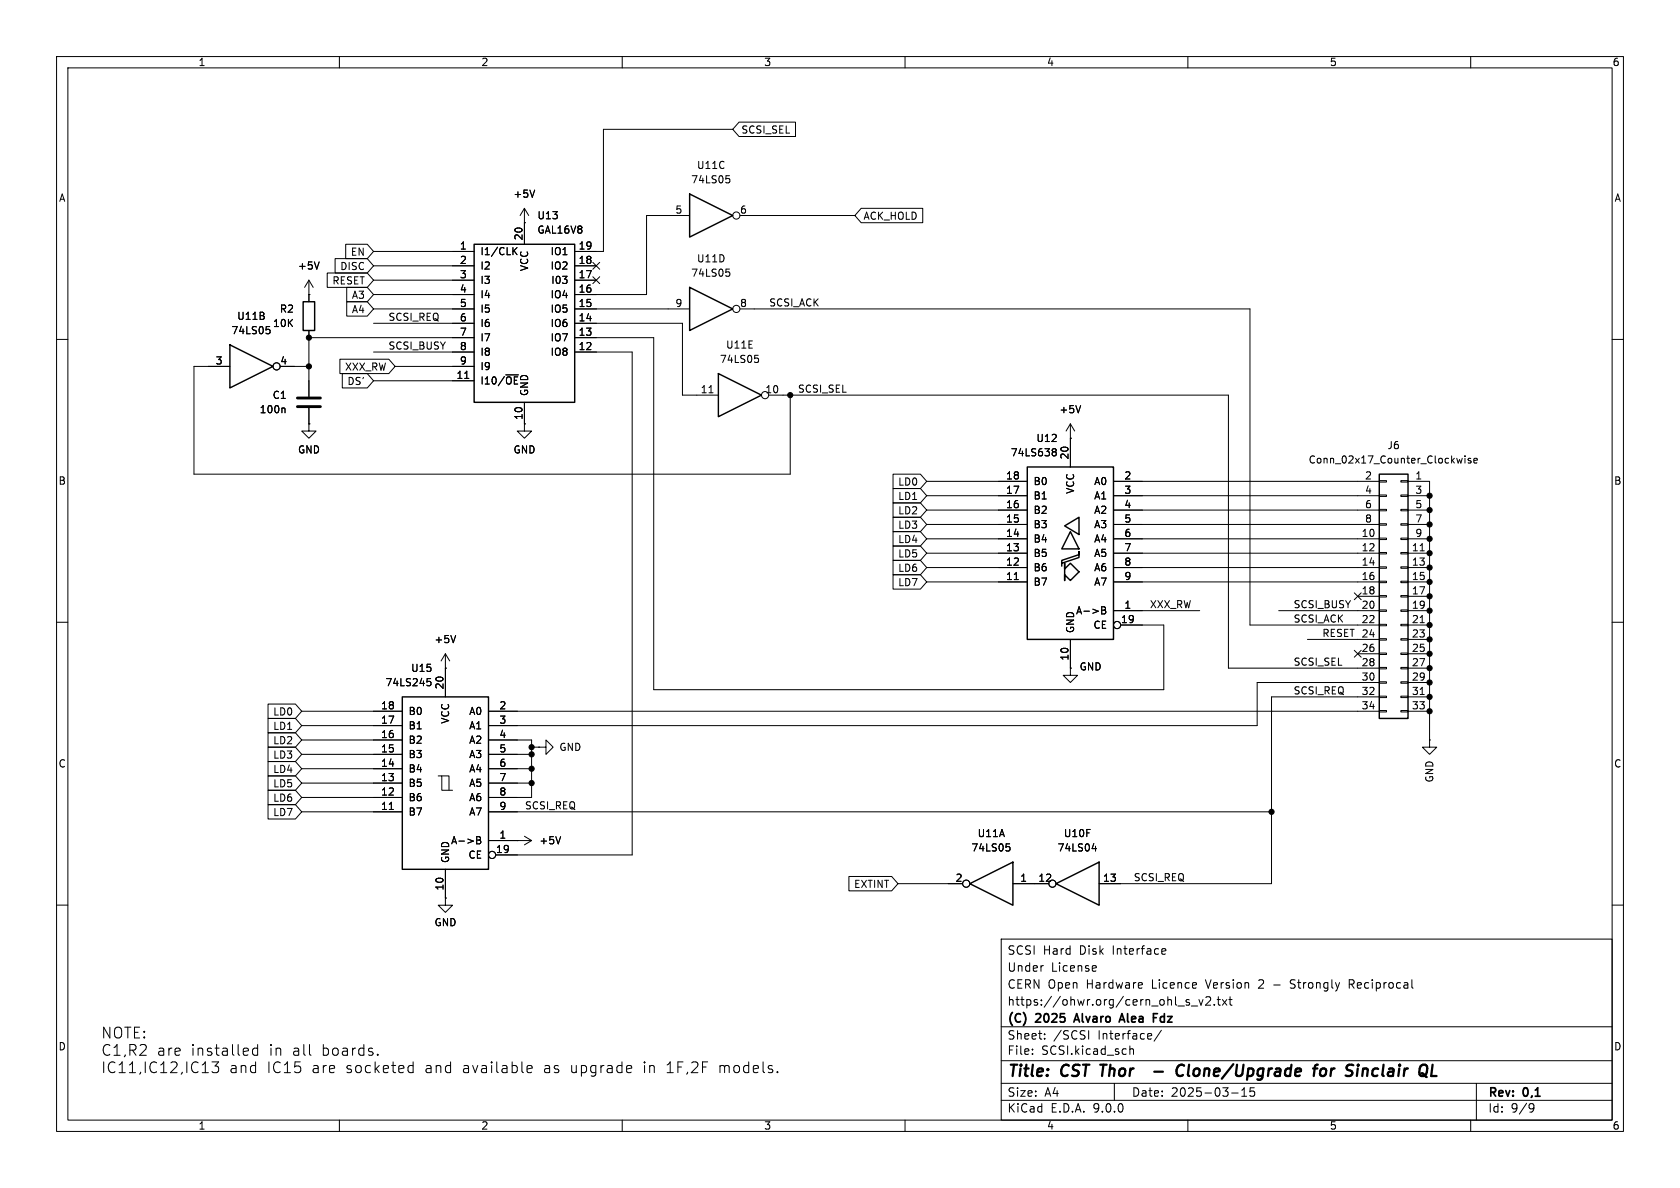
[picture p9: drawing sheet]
<svg xmlns="http://www.w3.org/2000/svg" width="297mm" height="210mm" viewBox="0 0 297 210" stroke-linecap="round" stroke-linejoin="round" font-family="sans-serif">
<g fill="none" stroke="#000" stroke-width=".18">
<path d="M10 10h277v190h-277zM12 12h273v186h-273zM60 10v2M110 10v2M160 10v2M210 10v2M260 10v2M92.7 39.4h.1M92.7 36.8l-.8 1.3M92.7 36.8l.8 1.3M92.7 36.8v6.4M94.5 33.6l-.4 1.3"/>
<path d="M121.9 38.1h-7.6v14h-12.7M128.4 31.1h.6M128.5 31.5h.3l.2 .3v.4l-.5 .1M129.5 22.9h-22.8v21.6h-5.1M130.7 21.6h9.9v2.5h-9.9l-1.2-1.2zM130.8 38.1h20.3M152.2 36.8h10.9v2.6h-10.9l-1.1-1.3zM47.1 57.7h.6M47.2 58.2h.3l.2 .3-.1 .4-.4 .1M54.6 52.1h.1M54.6 49.5v3.8M54.6 58.4v11.7"/>
<path d="M54.6 49.5l-.8 1.3M54.6 49.5l.8 1.3M54.6 59.7h29.2M56.4 46.3l-.4 1.3M57.8 48.3h7.1l1.1 1.2-1.1 1.3h-7.1zM59.2 45.7h5.7l1.1 1.3-1.1 1.3h-5.7zM61.1 43.2h3.8l1.1 1.3-1.1 1.2h-3.8zM61.3 50.8h3.6l1.1 1.3-1.1 1.2h-3.6zM61.3 53.3h3.6l1.1 1.3-1.1 1.3h-3.6zM66 44.5h17.8M66 47h17.8M66 49.5h17.8"/>
<path d="M66 52.1h17.8M66 54.6h17.8M66 57.2h17.8M90.9 44.3l.5 .7M91.4 43.8l-.7 .7M101.6 47h3.8M101.6 49.5h3.8M101.6 54.6h20.3M101.6 57.2h19v12.7h6.4M101.6 59.7h14v62.2h90.1v-11.4h-7.6M104.8 48.9l1.2 1.2M104.8 46.4l1.2 1.2"/>
<path d="M106 48.9l-1.2 1.2M106 46.4l-1.2 1.2M128.4 47.6h.6M128.5 48.1h.3l.2 .2v.4l-.5 .1M130.8 54.6h90.2v55.9h22.8M10 60h2M40.6 64.8h-6.3v19h105.4v-13.9M49.5 64.8h5.1M50.2 72.1l.2 .2v.7M54.6 74.9v1.3h1.3l-1.3 1.3-1.3-1.3h1.3M54.6 74.9h.1M54.6 72.1v2.8"/>
<path d="M60.1 63.5h8.6l1.1 1.3-1.1 1.2h-8.6zM60.5 66h4.4l1.1 1.3-1.1 1.3h-4.4zM66 62.2h17.8M66 67.3h17.8M69.8 64.8h14M82.2 66.9h.7M92.7 74.9v1.3h1.3l-1.3 1.3-1.3-1.3h1.3M92.7 74.9h.1M92.7 71.1v3.8M101.6 62.2h10.2v88.9h-24.2M125.3 69.4h.8M133.4 62.8h.6"/>
<path d="M133.6 63.3h.3l.2 .2-.1 .5-.4 .1M135.9 69.9h81.3v48.2h26.6M186.1 79.8l.1 .1M186.1 79.4l.4-.1 .2 .1v.2l-.2 .3M186.2 79.9h.3M186.2 79.9h-.1M186.5 79.9l.2 .2v.4l-.2 .1-.4-.1M189.2 77.5h.1M189.2 74.9l-.7 1.3M189.2 74.9l.8 1.3M189.2 74.9v7.7M191 71.7l-.4 1.3"/>
<path d="M285 60h2M157.9 88.9h4.8l1.1 1.3-1.1 1.2h-4.8zM157.9 83.8h4.8l1.1 1.3-1.1 1.3h-4.8zM157.9 86.4h4.8l1.1 1.2-1.1 1.3h-4.8zM157.9 99.1h4.8l1.1 1.2-1.1 1.3h-4.8zM157.9 91.4h4.8l1.1 1.3-1.1 1.3h-4.8zM157.9 96.5h4.8l1.1 1.3-1.1 1.3h-4.8zM157.9 94h4.8l1.1 1.3-1.1 1.2h-4.8zM163.8 85.1h17.8M163.8 87.6h17.8M163.8 90.2h17.8M163.8 92.7h17.8"/>
<path d="M163.8 95.3h17.8M163.8 97.8h17.8M196.8 85.1h47M196.8 87.6h47M196.8 90.2h47M196.8 92.7h47M196.8 95.3h47M196.8 97.8h47M243.8 85h1.3v.2h-1.3zM243.8 87.5h1.3v.3h-1.3zM243.8 90h1.3v.3h-1.3zM243.8 92.6h1.3v.2h-1.3z"/>
<path d="M243.8 95.1h1.3v.3h-1.3zM243.8 97.7h1.3v.2h-1.3zM247.6 85h1.3v.2h-1.3zM247.6 87.5h1.3v.3h-1.3zM247.6 90h1.3v.3h-1.3zM247.6 92.6h1.3v.2h-1.3zM247.6 95.1h1.3v.3h-1.3zM247.6 97.7h1.3v.2h-1.3zM248.9 85.1h3.8v45.7M248.9 87.6h3.8M248.9 90.2h3.8M248.9 92.7h3.8"/>
<path d="M248.9 95.3h3.8M248.9 97.8h3.8M251.1 97.4h.7M258.5 81l-.2 .9-.3-.6M259 80.6v.1M259 81v.9M260 81.1l-.3-.1-.2 .2 .1 .2 .4 .1v.3h-.5M260.6 81.4l.6-.1-.1-.2-.4-.1-.1 .2v.6h.5M10 110h2M75.5 120h.6M78.7 118.1h.1M78.7 115.6v7.6"/>
<path d="M78.7 115.6l-.7 1.2M78.7 115.6l.8 1.2M80.6 112.3l-.5 1.3M157.9 101.6h4.8l1.1 1.3-1.1 1.2h-4.8zM163.8 100.3h17.8M163.8 102.9h17.8M179.3 102.5h.7M189.2 118.1v1.3h1.3l-1.3 1.3-1.2-1.3h1.2M189.2 118.1h.1M189.2 113v5.1M194.8 107.3h.4l.2 .2-.2 .4 .2 .1 .1 .3-.3 .2h-.4zM194.8 107.9h.4"/>
<path d="M196.8 100.3h47M196.8 102.9h47M196.8 108h15.3M226.1 108h17.7M231.1 113h12.7M239.4 115l1.2 1.2M239.4 104.8l1.2 1.2M240 105.4h3.8M240 115.6h3.8M240.6 115l-1.2 1.2M240.6 104.8l-1.2 1.2M243.8 100.2h1.3v.3h-1.3z"/>
<path d="M243.8 102.7h1.3v.3h-1.3zM243.8 105.3h1.3v.2h-1.3zM243.8 107.8h1.3v.3h-1.3zM243.8 110.4h1.3v.2h-1.3zM243.8 112.9h1.3v.3h-1.3zM243.8 115.4h1.3v.3h-1.3zM243.8 118h1.3v.2h-1.3zM247.6 100.2h1.3v.3h-1.3zM247.6 102.7h1.3v.3h-1.3zM247.6 105.3h1.3v.2h-1.3zM247.6 107.8h1.3v.3h-1.3zM247.6 110.4h1.3v.2h-1.3z"/>
<path d="M247.6 112.9h1.3v.3h-1.3zM247.6 115.4h1.3v.3h-1.3zM247.6 118h1.3v.2h-1.3zM248.9 100.3h3.8M248.9 102.9h3.8M248.9 108h3.8M248.9 110.5h3.8M248.9 105.4h3.8M248.9 113h3.8M248.9 115.6h3.8M248.9 118.1h3.8M251.1 110.1h.7"/>
<path d="M285 110h2M47.4 134.6h4.8l1.1 1.3-1.1 1.3h-4.8zM47.4 139.7h4.8l1.1 1.3-1.1 1.2h-4.8zM47.4 124.5h4.8l1.1 1.2-1.1 1.3h-4.8zM47.4 137.2h4.8l1.1 1.2-1.1 1.3h-4.8zM47.4 132.1h4.8l1.1 1.3-1.1 1.2h-4.8zM47.4 127h4.8l1.1 1.3-1.1 1.2h-4.8zM47.4 129.5h4.8l1.1 1.3-1.1 1.3h-4.8zM53.3 125.7h17.8M53.3 128.3h17.8M53.3 130.8h17.8M53.3 133.4h17.8"/>
<path d="M53.3 135.9h17.8M53.3 138.4h17.8M75.6 120.4h.4l.2 .3-.1 .5h-.5M77.5 137.2h.6v2.5h1.9M78.1 137.2h1.3v2.5M86.4 125.7h157.4M86.4 130.8h7.6v10.2h-7.6M86.4 133.4h7.6M86.4 135.9h7.6M86.4 138.4h7.6M94 132.1h1.2M95.2 132.1h1.3v-1.3l1.3 1.3-1.3 1.3v-1.3"/>
<path d="M95.2 132.1h.1M243.8 120.5h1.3v.3h-1.3zM243.8 123.1h1.3v.2h-1.3zM243.8 125.6h1.3v.3h-1.3zM243.8 120.7h-21.6v7.6h-135.8M243.8 123.2h-19v33h-30.5M247.6 120.5h1.3v.3h-1.3zM247.6 123.1h1.3v.2h-1.3zM247.6 125.6h1.3v.3h-1.3zM248.9 125.7h3.8M248.9 120.7h3.8M248.9 123.2h3.8"/>
<path d="M251.1 122.8h.7M252.7 130.8v1.3h1.3l-1.3 1.3-1.2-1.3h1.2M252.7 130.8h.1M47.4 142.2h4.8l1.1 1.3-1.1 1.3h-4.8zM53.3 141h17.8M53.3 143.5h17.8M68.8 143.1h.7M78.7 158.8v1.2h1.3l-1.3 1.3-1.2-1.3h1.2M78.7 158.8h.1M78.7 153.7v5.1M84.3 147.9h.4l.2 .2-.2 .4 .2 .1 .1 .3-.2 .3h-.5zM84.3 148.5h.4"/>
<path d="M86.4 148.6h7.6M86.4 143.5h138.4M91.4 148.6h.1M92.7 147.8l1.3 .8M94 148.6l-1.3 .8M99.1 147.9l-.4 1.3M150.1 154.9h7.5l1.1 1.3-1.1 1.3h-7.5zM158.7 156.2h11.5M177.9 149.2h.6M178 149.7h.3l.3 .2-.1 .4-.5 .1M179.1 156.2h6.3M193.1 150h.8"/>
<path d="M193.7 149.6v.8M10 160h2M177 166h108v32h-108zM184.3 170.7h.2M193.6 170.7l.2 .4-.7 .1M193.7 171.6l-.1 .1M201.7 173.7l.3 .4-.8 .1M201.9 174.6l-.2 .1M205.6 167.7l.4 .1 .1 .3-.7 .1M206 168.6l-.4 .1M209.9 177.2l.3 .1 .1 .2-.2 .2h-.3M209.9 176.7l.3 .1"/>
<path d="M210.6 177.8h1.1M212 176.7l.3 1 .4-1M213.2 176.3l.5-.1 .3 .1v.3l-.9 1.1h.9M214.7 177.6v.1M215.2 176.7h.5M215.4 176.2v1.3l.3 .2M216.1 176.7l.8 1M216.9 176.7l-.8 1M217.2 176.7h.6M217.5 176.2v1.3l.3 .2M228.1 174.6l.2 .1M228.2 173.3l-.1 .2 .1 .3"/>
<path d="M238.5 174h.6M239.1 173.2h-.6v1.5M249.7 174.6l.1 .1M285 160h2M38.7 187.7l-.7 .7a.52 .52 0 0 1 .7 .4v.5l-.2 .2-.8 .1-.2-.2M45.5 184.6v2M45.5 185.4l-.5-.1-.4 .3v.6l.2 .3 .2 .1 .5-.1M60 198v2M66.8 186.4l.1 .1-.1 .1M66.8 186.4l-.1 .1 .1 .1M66.8 186.4v.2M72.5 188.3l.5 .1"/>
<path d="M73 189.5l-.5 .1M73 187.7v1.9M93.2 189.3l.2 .3 .6-.1M93.2 188.6l.2-.3h.4l.3 .3v.2l-.9 .2M110 198v2M111.6 188.4l.1 .4-.9 .2M160 198v2M177 194.5h108M177 191.5h108M177 187.5h108M177 181.5h108M182.5 186.3v.1"/>
<path d="M182.5 185.5v.1M184.7 183.6v.1M184.7 182.8v.1M192.5 182.2v1.5M197 191.5v3M199.7 184.9v1.5M199.7 185.5l.3-.1 .3 .1 .1 .9M205.3 182.1l-1.3 2M210 198v2M217.7 193.2h1.2M219.5 193.8h.9M219.5 192.7l.5-.4v1.5"/>
<path d="M221 192.3v.7l.2-.1h.5l.1 .6-.3 .3-.5-.1M260 198v2M261 191.5v6.5M271.2 195.4a1 1 0 0 1-.5 1.2h-.2M271.2 195.7l-.3 .3h-.3"/>
<circle cx="130.2" cy="38.1" r=".63"/>
<circle cx="130.2" cy="54.6" r=".63"/>
<circle cx="48.9" cy="64.8" r=".63"/>
<circle cx="135.3" cy="69.8" r=".63"/>
<circle cx="197.5" cy="110.5" r=".63"/>
<circle cx="87" cy="151.1" r=".63"/>
<circle cx="170.8" cy="156.2" r=".63"/>
<circle cx="186.1" cy="156.2" r=".63"/>
</g>
<path d="M204.1 189.4h1.5M209.3 188.4a.88 .88 0 0 0-1 0 .88 .88 0 0 0-.3 1 .69 .69 0 0 0 .3 .7 .69 .69 0 0 0 .8-.1M210.2 188.2l-.2 1.7 .3 .3M232.1 188.9h.8M233 188.2l-.4 .1-.1 .2-.2 1.7M233.5 189.1a.52 .52 0 0 1 .6-.2 .52 .52 0 0 1 .4 .4l-.1 .5a.55 .55 0 0 1-.5 .4 .55 .55 0 0 1-.6-.4zM235.4 188.9l-.2 1.3M235.8 188.9l-.5 .4M241.3 188.9l.4 .1 .1 .2-.1 1" fill="none" stroke="#000" stroke-width=".4"/>
<path d="M190.3 179.2l-.5 1.5M203.9 179.9h.5M203.9 179.2h.7M205.2 179.8v.7M190 180.3h.7M197.8 180.7l.5-1.5 .5 1.5M198 180.3h.7" fill="none" stroke="#000" stroke-width=".3"/>
<g fill="none" stroke="#000" stroke-width=".25">
<path d="M121.9 34.3l7.6 3.8-7.6 3.8zM53.6 53.3h2v5.1h-2zM83.8 43.2h17.8v27.9h-17.8zM121.9 50.8l7.6 3.8-7.6 3.8zM40.6 61l7.7 3.8-7.7 3.8zM127 66l7.6 3.9-7.6 3.8zM181.6 82.6h15.2v30.4h-15.2zM187.7 99.6l3.1-1v-1.1v.5l-3.1 1.1v1M188.2 93l2.6-1.6v3.1zM188.2 99.6v1l1-1 1.6 1.5-1.6 1.5-1-1v1zM189.2 94l1.6 3h-3.1zM243.8 83.8h5.1v43.2h-5.1z"/>
<path d="M71.1 123.2h15.3v30.5h-15.3zM171.4 156.2l7.7-3.8v7.6zM186.7 156.2l7.6-3.8v7.6z"/>
</g>
<path d="M52.6 71.9h4M52.6 70.4h4" fill="none" stroke="#000" stroke-width=".51"/>
<g fill="#000" stroke="#000" stroke-width=".18">
<circle cx="54.6" cy="59.7" r=".46"/>
<circle cx="54.6" cy="64.8" r=".46"/>
<circle cx="139.7" cy="69.9" r=".46"/>
<circle cx="252.7" cy="90.2" r=".46"/>
<circle cx="252.7" cy="95.3" r=".46"/>
<circle cx="252.7" cy="92.7" r=".46"/>
<circle cx="252.7" cy="87.6" r=".46"/>
<circle cx="252.7" cy="97.8" r=".46"/>
<circle cx="252.7" cy="108" r=".46"/>
<circle cx="252.7" cy="102.9" r=".46"/>
<circle cx="252.7" cy="105.4" r=".46"/>
<circle cx="252.7" cy="115.6" r=".46"/>
<circle cx="252.7" cy="100.3" r=".46"/>
<circle cx="252.7" cy="110.5" r=".46"/>
<circle cx="252.7" cy="118.1" r=".46"/>
<circle cx="252.7" cy="113" r=".46"/>
<circle cx="94" cy="135.9" r=".46"/>
<circle cx="94" cy="138.4" r=".46"/>
<circle cx="94" cy="133.4" r=".46"/>
<circle cx="94" cy="132.1" r=".46"/>
<circle cx="252.7" cy="123.2" r=".46"/>
<circle cx="252.7" cy="120.7" r=".46"/>
<circle cx="252.7" cy="125.7" r=".46"/>
<circle cx="224.8" cy="143.5" r=".46"/>
</g>
<g font-size="2.8">
<text x="178" y="190.9">Title:</text>
<text x="187.7" y="190.9">CST Thor</text>
<text x="211.2" y="190.9">Clone/Upgrade</text>
<text x="236.3" y="190.9">for</text>
<text x="242.8" y="190.9">Sinclair</text>
</g>
<g font-size="2.7">
<text x="17.8" y="183.8">NOTE:</text>
<text x="17.8" y="186.9">C1,R2</text>
<text x="17.8" y="189.9">IC11,IC12,IC13</text>
<text x="27.7" y="186.9">are</text>
<text x="33.7" y="186.9">installed</text>
<text x="40.4" y="189.9">and</text>
<text x="47.1" y="189.9">IC15</text>
<text x="47.6" y="186.9">in</text>
<text x="51.7" y="186.9">all</text>
<text x="55.1" y="189.9">are</text>
<text x="57" y="186.9">boards.</text>
<text x="61.2" y="189.9">socketed</text>
<text x="75.2" y="189.9">and</text>
<text x="81.9" y="189.9">available</text>
<text x="96.3" y="189.9">as</text>
<text x="101.1" y="189.9">upgrade</text>
<text x="114.1" y="189.9">in</text>
<text x="118.2" y="189.9">1F,2F</text>
<text x="127.6" y="189.9">models.</text>
</g>
<g font-size="2.1">
<text x="178" y="172">Under</text>
<text x="178" y="169">SCSI</text>
<text x="184.4" y="169">Hard</text>
<text x="185.8" y="172">License</text>
<text x="190.9" y="169">Disk</text>
<text x="196.8" y="169">Interface</text>
<text x="178" y="178">https://ohwr.org/cern_ohl_s_v2.txt</text>
<text x="178" y="175">CERN Open</text>
<text x="192.1" y="175">Hardware</text>
<text x="203.8" y="175">Licence</text>
<text x="213.5" y="175">Version</text>
<text x="222.9" y="175">2</text>
<text x="225.7" y="175">-</text>
<text x="228.8" y="175">Strongly</text>
<text x="239.3" y="175">Reciprocal</text>
<text x="178" y="184">Sheet:</text>
<text x="178" y="181.2">(C)</text>
<text x="183.2" y="181.2">2025</text>
<text x="186.2" y="184">/SCSI</text>
<text x="190.7" y="181.2">Alvaro</text>
<text x="194.2" y="184">Interface/</text>
<text x="199.3" y="181.2">Alea</text>
<text x="205.8" y="181.2">Fdz</text>
<text x="178" y="186.7">File:</text>
<text x="184.1" y="186.7">SCSI.kicad_sch</text>
<text x="178" y="196.9">KiCad</text>
<text x="178" y="194.1">Size:</text>
<text x="184.7" y="194.1">A4</text>
<text x="185.7" y="196.9">E.D.A.</text>
<text x="193.3" y="196.9">9.0.0</text>
<text x="200" y="194.1">Date:</text>
<text x="207" y="194.1">2025-03-15</text>
<text x="263" y="194.3">Rev:</text>
<text x="263" y="196.9">Id:</text>
<text x="267.1" y="196.9">9/9</text>
<text x="269.4" y="194.3">0,1</text>
</g>
<g font-size="1.8">
<text x="35" y="11.9">1</text>
<text x="85" y="11.9">2</text>
<text x="135" y="11.9">3</text>
<text x="185" y="11.9">4</text>
<text x="235" y="11.9">5</text>
<text x="285" y="11.9">6</text>
<text x="131" y="23.8">SCSI_SEL</text>
<text x="10.3" y="35.9">A</text>
<text x="90.7" y="35.2">+5V</text>
<text x="122.1" y="32.6">74LS05</text>
<text x="123.1" y="30.1">U11C</text>
<text x="285.3" y="35.9">A</text>
<text x="94.9" y="39">U13</text>
<text x="94.9" y="41.5">GAL16V8</text>
<text x="119.3" y="37.8">5</text>
<text x="130.7" y="37.8">6</text>
<text x="152.6" y="39.1">ACK_HOLD</text>
<text x="52.6" y="47.9">+5V</text>
<text x="60.1" y="47.9">DISC</text>
<text x="61.9" y="45.4">EN</text>
<text x="81.2" y="44.2">1</text>
<text x="81.2" y="46.7">2</text>
<text x="84.8" y="45.3">I1/CLK</text>
<text x="84.8" y="47.9">I2</text>
<text x="92.5" y="42.6" transform="rotate(-90 92.5 42.6)">20</text>
<text x="97.2" y="45.3">IO1</text>
<text x="97.2" y="47.9">IO2</text>
<text x="102.2" y="44.2">19</text>
<text x="102.2" y="46.7">18</text>
<text x="123.1" y="46.6">U11D</text>
<text x="58.7" y="50.5">RESET</text>
<text x="62.1" y="53">A3</text>
<text x="81.2" y="49.3">3</text>
<text x="81.2" y="51.8">4</text>
<text x="84.8" y="50.4">I3</text>
<text x="84.8" y="52.9">I4</text>
<text x="93.6" y="48" transform="rotate(-90 93.6 48)">VCC</text>
<text x="97.2" y="52.9">IO4</text>
<text x="97.4" y="50.4">I03</text>
<text x="102.2" y="49.3">17</text>
<text x="102.2" y="51.8">16</text>
<text x="122.1" y="49.1">74LS05</text>
<text x="40.8" y="59.3">74LS05</text>
<text x="41.8" y="56.7">U11B</text>
<text x="48.2" y="58">10K</text>
<text x="49.4" y="55.5">R2</text>
<text x="62.1" y="55.6">A4</text>
<text x="68.6" y="56.8">SCSI_REQ</text>
<text x="81.2" y="54.4">5</text>
<text x="81.2" y="56.9">6</text>
<text x="81.2" y="59.4">7</text>
<text x="84.8" y="55.5">I5</text>
<text x="84.8" y="58">I6</text>
<text x="97.2" y="55.5">IO5</text>
<text x="97.2" y="58">IO6</text>
<text x="102.2" y="54.4">15</text>
<text x="102.2" y="56.9">14</text>
<text x="102.2" y="59.4">13</text>
<text x="119.3" y="54.4">9</text>
<text x="130.7" y="54.4">8</text>
<text x="135.9" y="54.3">SCSI_ACK</text>
<text x="38" y="64.5">3</text>
<text x="49.5" y="64.5">4</text>
<text x="60.9" y="65.7">XXX_RW</text>
<text x="68.6" y="61.9">SCSI_BUSY</text>
<text x="81.2" y="62">8</text>
<text x="81.2" y="64.5">9</text>
<text x="84.8" y="60.6">I7</text>
<text x="84.8" y="63.1">I8</text>
<text x="84.8" y="65.6">I9</text>
<text x="97.2" y="60.6">IO7</text>
<text x="97.2" y="63.1">IO8</text>
<text x="102.2" y="62">12</text>
<text x="127.2" y="64.4">74LS05</text>
<text x="128.3" y="61.8">U11E</text>
<text x="48.1" y="70.7">C1</text>
<text x="61.3" y="68.3">DS'</text>
<text x="80.6" y="67.1">11</text>
<text x="84.8" y="68.2">I10/~{OE}</text>
<text x="93.6" y="70.1" transform="rotate(-90 93.6 70.1)">GND</text>
<text x="123.8" y="69.6">11</text>
<text x="135.2" y="69.6">10</text>
<text x="141" y="69.5">SCSI_SEL</text>
<text x="45.8" y="73.3">100n</text>
<text x="92.5" y="74.3" transform="rotate(-90 92.5 74.3)">10</text>
<text x="187.2" y="73.3">+5V</text>
<text x="52.6" y="80.4">GND</text>
<text x="90.7" y="80.4">GND</text>
<text x="178.6" y="80.9">74LS638</text>
<text x="183.1" y="78.3">U12</text>
<text x="189" y="81.3" transform="rotate(-90 189 81.3)">20</text>
<text x="231.3" y="82.1">Conn_02x17_Counter_Clockwise</text>
<text x="245.2" y="79.6">J6</text>
<text x="10.3" y="85.9">B</text>
<text x="158.7" y="86">LD0</text>
<text x="158.7" y="88.6">LD1</text>
<text x="177.8" y="84.8">18</text>
<text x="177.8" y="87.4">17</text>
<text x="177.8" y="89.9">16</text>
<text x="182.6" y="86">B0</text>
<text x="182.6" y="88.5">B1</text>
<text x="190.1" y="87.4" transform="rotate(-90 190.1 87.4)">VCC</text>
<text x="193.3" y="86">A0</text>
<text x="193.3" y="88.5">A1</text>
<text x="198.7" y="84.8">2</text>
<text x="198.7" y="87.4">3</text>
<text x="198.7" y="89.9">4</text>
<text x="241.2" y="84.8">2</text>
<text x="241.2" y="87.4">4</text>
<text x="241.2" y="89.9">6</text>
<text x="250.1" y="84.8">1</text>
<text x="250.1" y="87.4">3</text>
<text x="250.1" y="89.9">5</text>
<text x="285.3" y="85.9">B</text>
<text x="158.7" y="91.1">LD2</text>
<text x="158.7" y="93.7">LD3</text>
<text x="177.8" y="92.5">15</text>
<text x="177.8" y="95">14</text>
<text x="182.6" y="91">B2</text>
<text x="182.6" y="93.6">B3</text>
<text x="193.3" y="91">A2</text>
<text x="193.3" y="93.6">A3</text>
<text x="198.7" y="92.5">5</text>
<text x="198.7" y="95">6</text>
<text x="240.6" y="95">10</text>
<text x="241.2" y="92.5">8</text>
<text x="250.1" y="92.5">7</text>
<text x="250.1" y="95">9</text>
<text x="158.7" y="101.3">LD6</text>
<text x="158.7" y="98.7">LD5</text>
<text x="158.7" y="96.2">LD4</text>
<text x="177.8" y="97.5">13</text>
<text x="177.8" y="100.1">12</text>
<text x="182.6" y="96.1">B4</text>
<text x="182.6" y="98.7">B5</text>
<text x="182.6" y="101.2">B6</text>
<text x="193.3" y="96.1">A4</text>
<text x="193.3" y="98.7">A5</text>
<text x="193.3" y="101.2">A6</text>
<text x="198.7" y="97.5">7</text>
<text x="198.7" y="100.1">8</text>
<text x="240.6" y="97.5">12</text>
<text x="240.6" y="100.1">14</text>
<text x="249.5" y="97.5">11</text>
<text x="249.5" y="100.1">13</text>
<text x="158.7" y="103.8">LD7</text>
<text x="177.8" y="102.6">11</text>
<text x="182.6" y="103.7">B7</text>
<text x="193.3" y="103.7">A7</text>
<text x="198.7" y="102.6">9</text>
<text x="198.7" y="107.7">1</text>
<text x="203.2" y="107.6">XXX_RW</text>
<text x="228.6" y="107.6">SCSI_BUSY</text>
<text x="240.6" y="102.6">16</text>
<text x="240.6" y="105.2">18</text>
<text x="240.6" y="107.7">20</text>
<text x="249.5" y="102.6">15</text>
<text x="249.5" y="105.2">17</text>
<text x="249.5" y="107.7">19</text>
<text x="76.7" y="113.9">+5V</text>
<text x="190.1" y="112" transform="rotate(-90 190.1 112)">GND</text>
<text x="190.1" y="108.8">A-&gt;B</text>
<text x="193.2" y="111.4">CE</text>
<text x="198.1" y="110.2">19</text>
<text x="228.6" y="110.1">SCSI_ACK</text>
<text x="233.7" y="112.7">RESET 24</text>
<text x="240.6" y="110.2">22</text>
<text x="249.5" y="110.2">21</text>
<text x="249.5" y="112.8">23</text>
<text x="72.6" y="119">U15</text>
<text x="189" y="116.9" transform="rotate(-90 189 116.9)">10</text>
<text x="190.8" y="118.7">GND</text>
<text x="228.6" y="117.8">SCSI_SEL</text>
<text x="240.6" y="115.3">26</text>
<text x="240.6" y="117.9">28</text>
<text x="249.5" y="115.3">25</text>
<text x="249.5" y="117.9">27</text>
<text x="67.3" y="125.5">18</text>
<text x="68" y="121.5">74LS245</text>
<text x="78.5" y="122" transform="rotate(-90 78.5 122)">20</text>
<text x="88.2" y="125.5">2</text>
<text x="228.6" y="122.8">SCSI_REQ</text>
<text x="240.6" y="120.4">30</text>
<text x="240.6" y="122.9">32</text>
<text x="240.6" y="125.5">34</text>
<text x="249.5" y="120.4">29</text>
<text x="249.5" y="122.9">31</text>
<text x="249.5" y="125.5">33</text>
<text x="48.2" y="126.7">LD0</text>
<text x="48.2" y="129.2">LD1</text>
<text x="48.2" y="131.8">LD2</text>
<text x="67.3" y="128">17</text>
<text x="67.3" y="130.6">16</text>
<text x="72.1" y="126.6">B0</text>
<text x="72.1" y="129.1">B1</text>
<text x="72.1" y="131.7">B2</text>
<text x="79.6" y="128" transform="rotate(-90 79.6 128)">VCC</text>
<text x="82.8" y="126.6">A0</text>
<text x="82.8" y="129.1">A1</text>
<text x="82.8" y="131.7">A2</text>
<text x="88.2" y="128">3</text>
<text x="88.2" y="130.6">4</text>
<text x="10.3" y="135.9">C</text>
<text x="48.2" y="136.8">LD4</text>
<text x="48.2" y="134.3">LD3</text>
<text x="67.3" y="133.1">15</text>
<text x="67.3" y="135.6">14</text>
<text x="72.1" y="134.2">B3</text>
<text x="72.1" y="136.8">B4</text>
<text x="82.8" y="134.2">A3</text>
<text x="82.8" y="136.8">A4</text>
<text x="88.2" y="133.1">5</text>
<text x="88.2" y="135.6">6</text>
<text x="98.8" y="132.9">GND</text>
<text x="285.3" y="135.9">C</text>
<text x="48.2" y="141.9">LD6</text>
<text x="48.2" y="139.4">LD5</text>
<text x="67.3" y="138.2">13</text>
<text x="67.3" y="140.7">12</text>
<text x="67.3" y="143.3">11</text>
<text x="72.1" y="139.3">B5</text>
<text x="72.1" y="141.8">B6</text>
<text x="82.8" y="139.3">A5</text>
<text x="82.8" y="141.8">A6</text>
<text x="88.2" y="138.2">7</text>
<text x="88.2" y="140.7">8</text>
<text x="88.2" y="143.3">9</text>
<text x="92.7" y="143.2">SCSI_REQ</text>
<text x="253.6" y="138.4" transform="rotate(-90 253.6 138.4)">GND</text>
<text x="48.2" y="144.5">LD7</text>
<text x="72.1" y="144.4">B7</text>
<text x="79.6" y="149.5">A-&gt;B</text>
<text x="82.8" y="144.4">A7</text>
<text x="88.2" y="148.3">1</text>
<text x="95.3" y="149.5">+5V</text>
<text x="172.7" y="148.2">U11A</text>
<text x="188" y="148.2">U10F</text>
<text x="79.6" y="152.7" transform="rotate(-90 79.6 152.7)">GND</text>
<text x="82.7" y="152">CE</text>
<text x="87.6" y="150.9">19</text>
<text x="168.8" y="156">2</text>
<text x="171.6" y="150.7">74LS05</text>
<text x="180.3" y="156">1</text>
<text x="183.5" y="156">12</text>
<text x="186.9" y="150.7">74LS04</text>
<text x="194.9" y="156">13</text>
<text x="200.3" y="155.9">SCSI_REQ</text>
<text x="78.5" y="157.5" transform="rotate(-90 78.5 157.5)">10</text>
<text x="150.9" y="157.2">EXTINT</text>
<text x="76.7" y="163.9">GND</text>
<text x="10.3" y="185.9">D</text>
<text x="285.3" y="185.9">D</text>
<text x="35" y="199.9">1</text>
<text x="85" y="199.9">2</text>
<text x="135" y="199.9">3</text>
<text x="185" y="199.9">4</text>
<text x="235" y="199.9">5</text>
<text x="285" y="199.9">6</text>
</g>
</svg>
